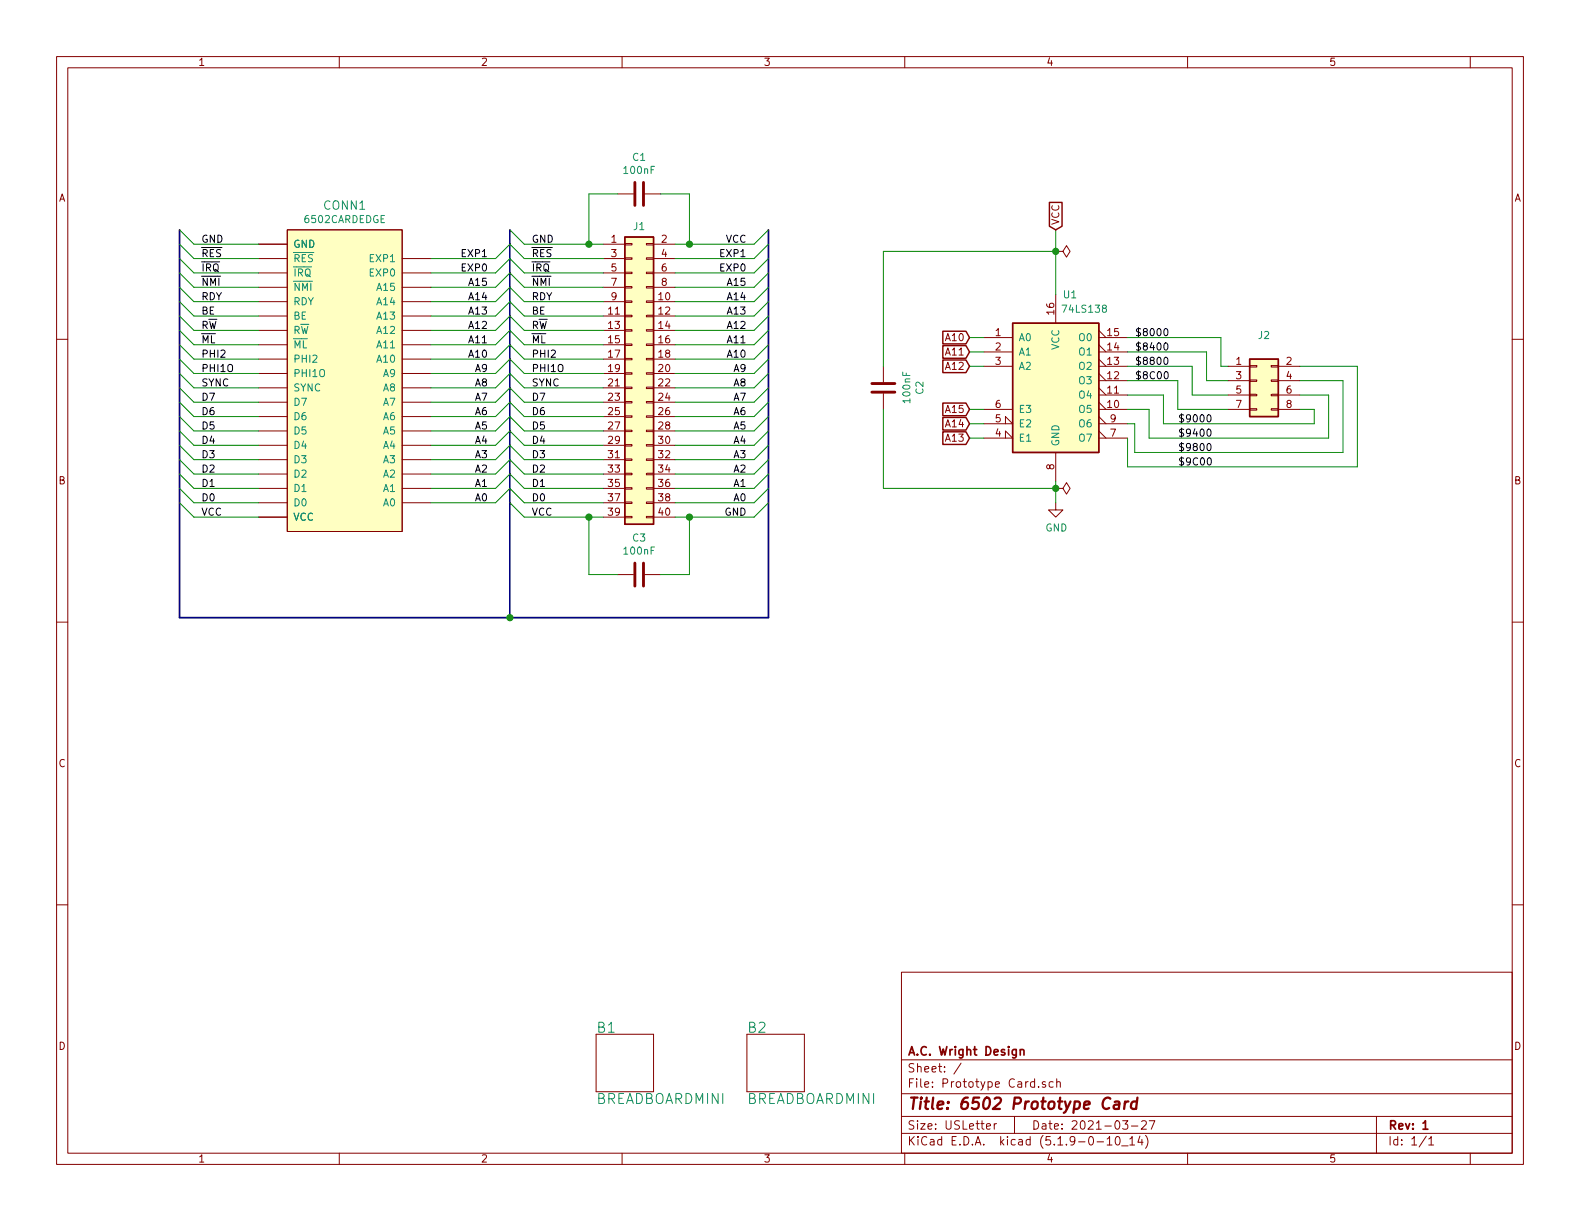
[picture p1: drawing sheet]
<svg xmlns="http://www.w3.org/2000/svg" width="279mm" height="216mm" viewBox="0 0 279 216" stroke-linecap="round" stroke-linejoin="round" font-family="sans-serif">
<g fill="none" stroke="#840000" stroke-width=".18">
<path d="M10 10h259.4v195.9h-259.4zM12 12h255.4v191.9h-255.4zM60 10v2M110 10v2M160 10v2M210 10v2M260 10v2M109.2 34.3h2.8M114 34.3h2.8M10 60h2M45.7 43.2h5.1M45.7 45.7h5.1"/>
<path d="M45.7 48.3h5.1M45.7 50.8h5.1M45.7 53.3h5.1M45.7 55.9h5.1M45.7 58.4h5.1M50.8 40.6h20.3v53.4h-20.3zM71.1 45.7h5.1M71.1 48.3h5.1M71.1 50.8h5.1M71.1 53.3h5.1M71.1 55.9h5.1M71.1 58.4h5.1"/>
<path d="M106.7 43.2h3.8M106.7 45.7h3.8M106.7 48.3h3.8M106.7 50.8h3.8M106.7 53.3h3.8M106.7 55.9h3.8M106.7 58.4h3.8M110.5 58.3h1.3v.2h-1.3zM110.5 55.8h1.3v.2h-1.3zM110.5 53.2h1.3v.3h-1.3zM110.5 50.7h1.3v.2h-1.3zM110.5 48.1h1.3v.3h-1.3z"/>
<path d="M110.5 45.6h1.3v.2h-1.3zM110.5 43.1h1.3v.2h-1.3zM114.3 58.3h1.3v.2h-1.3zM114.3 55.8h1.3v.2h-1.3zM114.3 53.2h1.3v.3h-1.3zM114.3 50.7h1.3v.2h-1.3zM114.3 48.1h1.3v.3h-1.3zM114.3 45.6h1.3v.2h-1.3zM114.3 43.1h1.3v.2h-1.3zM115.6 43.2h3.8M115.6 45.7h3.8M115.6 48.3h3.8"/>
<path d="M115.6 50.8h3.8M115.6 53.3h3.8M115.6 55.9h3.8M115.6 58.4h3.8M174 59.7h5.1M186.7 44.5h1.3l.6-1.1 .6 1.1-.6 1-.6-1M186.7 44.5h.1M186.7 52.1v5.1M194.3 59.7h5.1M194.3 58.4l1.3 1.3M267.4 60h2M45.7 66h5.1"/>
<path d="M45.7 68.6h5.1M45.7 71.1h5.1M45.7 73.7h5.1M45.7 76.2h5.1M45.7 78.7h5.1M45.7 61h5.1M45.7 63.5h5.1M71.1 66h5.1M71.1 68.6h5.1M71.1 71.1h5.1M71.1 73.7h5.1M71.1 76.2h5.1"/>
<path d="M71.1 78.7h5.1M71.1 61h5.1M71.1 63.5h5.1M106.7 66h3.8M106.7 68.6h3.8M106.7 71.1h3.8M106.7 73.7h3.8M106.7 76.2h3.8M106.7 78.7h3.8M106.7 61h3.8M106.7 63.5h3.8M110.5 71h1.3v.2h-1.3z"/>
<path d="M110.5 73.5h1.3v.3h-1.3zM110.5 76.1h1.3v.2h-1.3zM110.5 78.6h1.3v.3h-1.3zM110.5 68.5h1.3v.2h-1.3zM110.5 63.4h1.3v.2h-1.3zM110.5 60.8h1.3v.3h-1.3zM110.5 65.9h1.3v.3h-1.3zM114.3 71h1.3v.2h-1.3zM114.3 73.5h1.3v.3h-1.3zM114.3 76.1h1.3v.2h-1.3zM114.3 78.6h1.3v.3h-1.3zM114.3 68.5h1.3v.2h-1.3z"/>
<path d="M114.3 63.4h1.3v.2h-1.3zM114.3 60.8h1.3v.3h-1.3zM114.3 65.9h1.3v.3h-1.3zM115.6 66h3.8M115.6 68.6h3.8M115.6 71.1h3.8M115.6 73.7h3.8M115.6 76.2h3.8M115.6 78.7h3.8M115.6 61h3.8M115.6 63.5h3.8M156.2 64.8v2.8"/>
<path d="M156.2 69.6v2.8M174 77.5h5.1l-1.3-1.3v1.3M174 74.9h5.1l-1.3-1.2v1.2M174 72.4h5.1M174 64.8h5.1M174 62.2h5.1M194.3 72.4h5.1M194.3 71.1l1.3 1.3M194.3 69.9h5.1M194.3 68.6l1.3 1.3M194.3 67.3h5.1M194.3 66l1.3 1.3"/>
<path d="M194.3 64.8h5.1M194.3 63.5l1.3 1.3M194.3 62.2h5.1M194.3 61l1.3 1.2M194.3 77.5h5.1M194.3 74.9h5.1M194.3 76.2l1.3 1.3M194.3 73.7l1.3 1.2M217.2 72.4h3.8M217.2 69.9h3.8M217.2 67.3h3.8M217.2 64.8h3.8"/>
<path d="M221 72.3h1.2v.2h-1.2zM221 69.7h1.2v.3h-1.2zM221 64.6h1.2v.3h-1.2zM221 67.2h1.2v.2h-1.2zM224.8 72.3h1.3v.2h-1.3zM224.8 69.7h1.3v.3h-1.3zM224.8 64.6h1.3v.3h-1.3zM224.8 67.2h1.3v.2h-1.3zM226.1 72.4h3.8M226.1 69.9h3.8M226.1 67.3h3.8M226.1 64.8h3.8"/>
<path d="M45.7 81.3h5.1M45.7 83.8h5.1M45.7 86.4h5.1M45.7 88.9h5.1M45.7 91.4h5.1M71.1 81.3h5.1M71.1 83.8h5.1M71.1 86.4h5.1M71.1 88.9h5.1M106.7 81.3h3.8M106.7 83.8h3.8M106.7 86.4h3.8"/>
<path d="M106.7 88.9h3.8M106.7 91.4h3.8M110.5 81.2h1.3v.2h-1.3zM110.5 83.7h1.3v.2h-1.3zM110.5 86.2h1.3v.3h-1.3zM110.5 88.8h1.3v.2h-1.3zM110.5 91.3h1.3v.3h-1.3zM114.3 81.2h1.3v.2h-1.3zM114.3 83.7h1.3v.2h-1.3zM114.3 86.2h1.3v.3h-1.3zM114.3 88.8h1.3v.2h-1.3zM114.3 91.3h1.3v.3h-1.3z"/>
<path d="M115.6 81.3h3.8M115.6 83.8h3.8M115.6 86.4h3.8M115.6 88.9h3.8M115.6 91.4h3.8M186.7 86.4h1.3l.6-1.1 .6 1.1-.6 1-.6-1M186.7 86.4h.1M186.7 88.9v1.3h1.3l-1.3 1.2-1.3-1.2h1.3M186.7 80v5.1M10 110h2M109.2 101.6h2.8M114 101.6h2.8"/>
<path d="M267.4 110h2M10 160h2M267.4 160h2M159.4 171.9h108v32h-108zM105.4 182.9h10.2v10.1h-10.2zM132.1 182.9h10.1v10.1h-10.1zM159.4 197.4h108M159.4 193.4h108M159.4 187.4h108M170 188l-1.3 1.9M174.4 199.2l.8-.2-.1-.2-.4-.1-.3 .2 .1 .7h.6M175.8 198.7v1"/>
<path d="M176.2 198.7l-.3 .1-.1 .2M179.4 197.4v3M183.7 192.1v.2M184.9 191.3h-.4l-.2 .2 .1 .2 .5 .1v.4h-.6M186.2 191.3h-.4l-.3 .2 .1 .6 .2 .2 .4-.1M186.9 191.4l.2-.1h.4v1M186.9 190.8v1.5M198.5 198.2h.9l-.4 .6 .4 .1v.6l-.2 .2-.7-.2M200.1 199.1h1.1M201.9 198.3l.2-.1h.3l.3 .1v.3v.2l-.9 .9h.9M203.2 198.2h1l-.6 1.5M243.4 197.4v6.5"/>
<path d="M60 203.9v2M110 203.9v2M159.4 200.4h108M160 203.9v2M194 201.9h1.1M195.8 201.4l.4-.4v1.5M195.8 202.5h.8M197.4 201.1l.3-.1a.94 .94 0 0 1 0 1.5 .79 .79 0 0 1-.3-1.4zM198.3 202.6h1.2M199.8 201.4l.4-.4v1.5M199.8 202.5h.8M201.6 200.9l-.4 1.1h.9"/>
<path d="M201.9 201.5v1M202.6 200.8a1.71 1.71 0 0 1 0 2.2M210 203.9v2M252.2 200.9l-1.2 1.9M252.7 201.4l.4-.4v1.5M252.7 202.5h.8M260 203.9v2"/>
</g>
<path d="M180.4 185.7l.1-.1a.37 .37 0 0 1 .6 .2v.8M180.4 185.6v1M251.6 198.6l.5-.4v1.5M251.6 199.7h.9" fill="none" stroke="#840000" stroke-width=".3"/>
<path d="M196.3 194.3a.89 .89 0 0 0-1 0 .89 .89 0 0 0-.3 .9 .71 .71 0 0 0 .3 .8 .71 .71 0 0 0 .8-.1M197.1 194.8h.8l-.1 1.3M197.9 195.2l-.6 .1a.4 .4 0 0 0-.4 .4 .4 .4 0 0 0 .3 .4l.6-.1M199 194.8l-.2 1.3M199.5 194.8a.55 .55 0 0 0-.6 .3M201 194.8a.68 .68 0 0 0-.9 .3v.8l.2 .2 .6-.1M201.1 194.1l-.2 2" fill="none" stroke="#840000" stroke-width=".41"/>
<g fill="#ffffc2" stroke="#ffffc2" stroke-width=".18">
<path d="M50.8 40.6h20.3v53.4h-20.3z"/>
<path d="M110.5 41.9h5.1v50.8h-5.1z"/>
<path d="M179.1 57.2h15.2v22.8h-15.2z"/>
<path d="M221 63.5h5.1v10.2h-5.1z"/>
</g>
<path d="M185.6 35.8h2.2v4.2l-1.1 .6-1.1-.6zM110.5 41.9h5.1v50.8h-5.1zM166.7 58.6h4.1l.6 1.1-.6 1.1h-4.1zM179.1 57.2h15.2v22.8h-15.2zM166.7 63.7h4.1l.6 1.1-.6 1.1h-4.1zM166.7 71.3h4.1l.6 1.1-.6 1.1h-4.1zM166.7 73.8h4.1l.6 1.1-.6 1.1h-4.1zM166.7 76.4h4.1l.6 1.1-.6 1.1h-4.1zM166.7 61.1h4.1l.6 1.1-.6 1.1h-4.1zM221 63.5h5.1v10.2h-5.1z" fill="none" stroke="#840000" stroke-width=".25"/>
<path d="M112.3 32.3v4M113.8 32.3v4M154.2 69.3h4M154.2 67.8h4M112.3 99.6v4M113.8 99.6v4" fill="none" stroke="#840000" stroke-width=".51"/>
<path d="M31.7 40.6v68.6h104.2v-68.6M90.2 40.6v68.6" fill="none" stroke="#000084" stroke-width=".3"/>
<g fill="none" stroke="#008400" stroke-width=".18">
<path d="M109.2 34.3h-5.1v8.9M116.8 34.3h5.1v8.9M31.7 40.6l2.6 2.6h11.4M31.7 45.7l2.6 2.6h11.4M31.7 48.3l2.6 2.5h11.4M31.7 50.8l2.6 2.5h11.4M31.7 53.3l2.6 2.6h11.4M31.7 55.9l2.6 2.5h11.4M31.7 58.4l2.6 2.6h11.4M31.7 43.2l2.6 2.5h11.4M76.2 48.3h11.4l2.6-2.6 2.5 2.6h14M76.2 50.8h11.4l2.6-2.5 2.5 2.5h14"/>
<path d="M76.2 53.3h11.4l2.6-2.5 2.5 2.5h14M76.2 55.9h11.4l2.6-2.6 2.5 2.6h14M76.2 58.4h11.4l2.6-2.5 2.5 2.5h14M76.2 45.7h11.4l2.6-2.5 2.5 2.5h14M90.2 40.6l2.5 2.6h14M135.9 40.6l-2.6 2.6h-13.9M135.9 45.7l-2.6 2.6h-13.9M135.9 48.3l-2.6 2.5h-13.9M135.9 50.8l-2.6 2.5h-13.9M135.9 53.3l-2.6 2.6h-13.9M135.9 55.9l-2.6 2.5h-13.9M135.9 58.4l-2.6 2.6h-13.9"/>
<path d="M135.9 43.2l-2.6 2.5h-13.9M171.4 59.7h2.6M186.7 44.5h-30.5v20.3M186.7 40.6v11.5M199.4 59.7h16.5v5.1h1.3M31.7 61l2.6 2.5h11.4M31.7 63.5l2.6 2.5h11.4M31.7 66l2.6 2.6h11.4M31.7 68.6l2.6 2.5h11.4M31.7 71.1l2.6 2.6h11.4M31.7 73.7l2.6 2.5h11.4M31.7 76.2l2.6 2.5h11.4"/>
<path d="M31.7 78.7l2.6 2.6h11.4M76.2 61h11.4l2.6-2.6 2.5 2.6h14M76.2 63.5h11.4l2.6-2.5 2.5 2.5h14M76.2 66h11.4l2.6-2.5 2.5 2.5h14M76.2 68.6h11.4l2.6-2.6 2.5 2.6h14M76.2 71.1h11.4l2.6-2.5 2.5 2.5h14M76.2 73.7h11.4l2.6-2.6 2.5 2.6h14M76.2 76.2h11.4l2.6-2.5 2.5 2.5h14M76.2 78.7h11.4l2.6-2.5 2.5 2.5h14M135.9 61l-2.6 2.5h-13.9M135.9 63.5l-2.6 2.5h-13.9M135.9 66l-2.6 2.6h-13.9"/>
<path d="M135.9 68.6l-2.6 2.5h-13.9M135.9 71.1l-2.6 2.6h-13.9M135.9 73.7l-2.6 2.5h-13.9M135.9 76.2l-2.6 2.5h-13.9M135.9 78.7l-2.6 2.6h-13.9M156.2 72.4v14h30.5M171.4 77.5h2.6M171.4 74.9h2.6M171.4 72.4h2.6M171.4 64.8h2.6M171.4 62.2h2.6M199.4 69.9h6.3v5h26.7v-2.5h-2.5"/>
<path d="M199.4 67.3h8.9v5.1h8.9M199.4 64.8h11.4v5.1h6.4M199.4 62.2h14v5.1h3.8M229.9 69.9h5v7.6h-31.7v-5.1h-3.8M229.9 67.3h7.6v12.7h-36.8v-5.1h-1.3M229.9 64.8h10.1v17.8h-40.6v-5.1M31.7 88.9l2.6 2.5h11.4M31.7 86.4l2.6 2.5h11.4M31.7 83.8l2.6 2.6h11.4M31.7 81.3l2.6 2.5h11.4M76.2 88.9h11.4l2.6-2.5 2.5 2.5h14M76.2 86.4h11.4l2.6-2.6 2.5 2.6h14"/>
<path d="M76.2 81.3h11.4l2.6-2.6 2.5 2.6h14M76.2 83.8h11.4l2.6-2.5 2.5 2.5h14M90.2 88.9l2.5 2.5h14M104.1 91.4v10.2h5.1M121.9 91.4v10.2h-5.1M135.9 88.9l-2.6 2.5h-13.9M135.9 86.4l-2.6 2.5h-13.9M135.9 83.8l-2.6 2.6h-13.9M135.9 81.3l-2.6 2.5h-13.9M186.7 85.1v3.8"/>
</g>
<path d="M205.9 58.2l.2-.1a.67 .67 0 0 1 .4 .6 .67 .67 0 0 1-.4 .7l-.2-.2-.1-.3zM205.9 63.3l.2-.1a.67 .67 0 0 1 .4 .6 .67 .67 0 0 1-.4 .6l-.2-.1-.1-.3zM205.9 60.8l.2-.2a.67 .67 0 0 1 .4 .7 .67 .67 0 0 1-.4 .6l-.2-.1-.1-.4zM206 65.8l.2-.1a.69 .69 0 0 1 .4 .6 .69 .69 0 0 1-.4 .7l-.3-.2v-.3zM213.5 78.5l.2-.1a.67 .67 0 0 1 .5 .6 .67 .67 0 0 1-.5 .7l-.2-.1-.1-.4zM213.5 76l.2-.1a.67 .67 0 0 1 .5 .6 .67 .67 0 0 1-.5 .6l-.2-.1-.1-.3zM213.5 73.5l.2-.2a.67 .67 0 0 1 .5 .7 .67 .67 0 0 1-.5 .6l-.2-.1-.1-.4zM213.6 81.1l.2-.2a.69 .69 0 0 1 .4 .7 .69 .69 0 0 1-.4 .6l-.3-.2v-.3z" fill="none" stroke="#000" stroke-width=".18"/>
<g fill="#008400" stroke="#008400" stroke-width=".25">
<circle cx="186.7" cy="44.5" r=".51"/>
<circle cx="104.1" cy="43.2" r=".51"/>
<circle cx="186.7" cy="86.4" r=".51"/>
<circle cx="104.1" cy="91.4" r=".51"/>
<circle cx="121.9" cy="91.4" r=".51"/>
<circle cx="121.9" cy="43.2" r=".51"/>
<circle cx="90.2" cy="109.2" r=".51"/>
</g>
<text font-size="2.8" fill="#840000" x="160.4" y="196.2">Title: 6502 Prototype Card</text>
<g font-size="2.5" fill="#008484">
<text x="105.6" y="182.6">B1</text>
<text x="132.3" y="182.6">B2</text>
<text x="105.3" y="195.2">BREADBOARDMINI</text>
<text x="132" y="195.2">BREADBOARDMINI</text>
</g>
<text font-size="2.1" fill="#008484" x="57.3" y="37.1">CONN1</text>
<g font-size="2.1" fill="#840000">
<text x="160.4" y="189.6">Sheet: /</text>
<text x="160.4" y="186.6">A.C. Wright Design</text>
<text x="160.4" y="192.3">File: Prototype Card.sch</text>
<text x="160.4" y="202.5">KiCad E.D.A. kicad (5.1.9-0-10_14)</text>
<text x="160.4" y="199.7">Size: USLetter</text>
<text x="182.4" y="199.7">Date: 2021-03-27</text>
<text x="245.4" y="199.7">Rev: 1</text>
<text x="245.4" y="202.5">Id: 1/1</text>
</g>
<g font-size="1.8" fill="#840000">
<text x="35" y="11.6">1</text>
<text x="85" y="11.6">2</text>
<text x="135" y="11.6">3</text>
<text x="185" y="11.6">4</text>
<text x="235" y="11.6">5</text>
<text x="10.4" y="35.6">A</text>
<text x="267.8" y="35.6">A</text>
<text x="187.3" y="39.9" transform="rotate(-90 187.3 39.9)">VCC</text>
<text x="108.1" y="42.9">1</text>
<text x="108.1" y="45.5">3</text>
<text x="117" y="42.9">2</text>
<text x="117" y="45.5">4</text>
<text x="108.1" y="48">5</text>
<text x="108.1" y="50.5">7</text>
<text x="108.1" y="53.1">9</text>
<text x="116.5" y="53.1">10</text>
<text x="117" y="48">6</text>
<text x="117" y="50.5">8</text>
<text x="107.6" y="55.6">11</text>
<text x="107.6" y="58.2">13</text>
<text x="116.5" y="55.6">12</text>
<text x="116.5" y="58.2">14</text>
<text x="176" y="59.4">1</text>
<text x="186.4" y="55.6" transform="rotate(-90 186.4 55.6)">16</text>
<text x="195.9" y="59.4">15</text>
<text x="107.6" y="60.7">15</text>
<text x="107.6" y="63.2">17</text>
<text x="107.6" y="65.8">19</text>
<text x="116.5" y="60.7">16</text>
<text x="116.5" y="63.2">18</text>
<text x="116.5" y="65.8">20</text>
<text x="167.4" y="65.4">A12</text>
<text x="167.4" y="62.9">A11</text>
<text x="167.4" y="60.3">A10</text>
<text x="176" y="62">2</text>
<text x="176" y="64.5">3</text>
<text x="195.9" y="64.5">13</text>
<text x="195.9" y="62">14</text>
<text x="218.6" y="64.5">1</text>
<text x="227.5" y="64.5">2</text>
<text x="107.6" y="68.3">21</text>
<text x="107.6" y="70.9">23</text>
<text x="116.5" y="68.3">22</text>
<text x="116.5" y="70.9">24</text>
<text x="195.9" y="69.6">11</text>
<text x="195.9" y="67.1">12</text>
<text x="218.6" y="67.1">3</text>
<text x="218.6" y="69.6">5</text>
<text x="227.5" y="67.1">4</text>
<text x="227.5" y="69.6">6</text>
<text x="107.6" y="73.4">25</text>
<text x="107.6" y="75.9">27</text>
<text x="116.5" y="73.4">26</text>
<text x="116.5" y="75.9">28</text>
<text x="167.4" y="73">A15</text>
<text x="167.4" y="75.6">A14</text>
<text x="176" y="77.2">4</text>
<text x="176" y="74.7">5</text>
<text x="176" y="72.1">6</text>
<text x="195.9" y="72.1">10</text>
<text x="196.4" y="77.2">7</text>
<text x="196.4" y="74.7">9</text>
<text x="218.6" y="72.1">7</text>
<text x="227.5" y="72.1">8</text>
<text x="107.6" y="78.5">29</text>
<text x="107.6" y="81">31</text>
<text x="107.6" y="83.6">33</text>
<text x="116.5" y="78.5">30</text>
<text x="116.5" y="81">32</text>
<text x="116.5" y="83.6">34</text>
<text x="167.4" y="78.1">A13</text>
<text x="186.4" y="83" transform="rotate(-90 186.4 83)">8</text>
<text x="10.4" y="85.6">B</text>
<text x="107.6" y="86.1">35</text>
<text x="107.6" y="88.6">37</text>
<text x="116.5" y="86.1">36</text>
<text x="116.5" y="88.6">38</text>
<text x="267.8" y="85.6">B</text>
<text x="107.6" y="91.2">39</text>
<text x="116.5" y="91.2">40</text>
<text x="10.4" y="135.6">C</text>
<text x="267.8" y="135.6">C</text>
<text x="10.4" y="185.6">D</text>
<text x="267.8" y="185.6">D</text>
<text x="35" y="205.5">1</text>
<text x="85" y="205.5">2</text>
<text x="135" y="205.5">3</text>
<text x="185" y="205.5">4</text>
<text x="235" y="205.5">5</text>
</g>
<g font-size="1.8" fill="#008484">
<text x="111.9" y="28.4">C1</text>
<text x="110.5" y="30.8">100nF</text>
<text x="53.9" y="39.4">6502CARDEDGE</text>
<text x="112.1" y="40.7">J1</text>
<text x="51.8" y="43.8">GND</text>
<text x="51.8" y="46.4">RES</text>
<text x="65.6" y="46.4">EXP1</text>
<text x="51.8" y="48.9">IRQ</text>
<text x="51.8" y="51.4">NMI</text>
<text x="51.8" y="54">RDY</text>
<text x="65.6" y="48.9">EXP0</text>
<text x="66.9" y="51.4">A15</text>
<text x="66.9" y="54">A14</text>
<text x="188.1" y="52.8">U1</text>
<text x="51.8" y="56.5">BE</text>
<text x="51.8" y="59.1">RW</text>
<text x="66.9" y="56.5">A13</text>
<text x="66.9" y="59.1">A12</text>
<text x="188.2" y="55.3">74LS138</text>
<text x="222.6" y="59.9">J2</text>
<text x="51.8" y="61.6">ML</text>
<text x="51.8" y="64.1">PHI2</text>
<text x="66.9" y="61.6">A11</text>
<text x="66.9" y="64.1">A10</text>
<text x="180.1" y="60.3">A0</text>
<text x="180.1" y="62.9">A1</text>
<text x="180.1" y="65.4">A2</text>
<text x="187.3" y="61.9" transform="rotate(-90 187.3 61.9)">VCC</text>
<text x="190.9" y="65.4">O2</text>
<text x="190.9" y="62.9">O1</text>
<text x="190.9" y="60.3">O0</text>
<text x="51.8" y="66.7">PHI1O</text>
<text x="51.8" y="69.2">SYNC</text>
<text x="51.8" y="71.8">D7</text>
<text x="67.8" y="66.7">A9</text>
<text x="67.8" y="69.2">A8</text>
<text x="67.8" y="71.8">A7</text>
<text x="161" y="71.1" transform="rotate(-90 161 71.1)">100nF</text>
<text x="163.3" y="69.7" transform="rotate(-90 163.3 69.7)">C2</text>
<text x="190.9" y="70.5">O4</text>
<text x="190.9" y="67.9">O3</text>
<text x="51.8" y="74.3">D6</text>
<text x="51.8" y="76.8">D5</text>
<text x="67.8" y="74.3">A6</text>
<text x="67.8" y="76.8">A5</text>
<text x="180.1" y="75.6">E2</text>
<text x="180.1" y="73">E3</text>
<text x="190.9" y="73">O5</text>
<text x="190.9" y="75.6">O6</text>
<text x="51.8" y="79.4">D4</text>
<text x="51.8" y="81.9">D3</text>
<text x="67.8" y="79.4">A4</text>
<text x="67.8" y="81.9">A3</text>
<text x="180.1" y="78.1">E1</text>
<text x="187.3" y="79" transform="rotate(-90 187.3 79)">GND</text>
<text x="190.9" y="78.1">O7</text>
<text x="51.8" y="84.5">D2</text>
<text x="51.8" y="87">D1</text>
<text x="51.8" y="89.5">D0</text>
<text x="67.8" y="84.5">A2</text>
<text x="67.8" y="87">A1</text>
<text x="67.8" y="89.5">A0</text>
<text x="51.8" y="92.1">VCC</text>
<text x="111.9" y="95.8">C3</text>
<text x="184.9" y="94">GND</text>
<text x="110.5" y="98.1">100nF</text>
</g>
<g font-size="1.8">
<text x="35.6" y="42.9">GND</text>
<text x="35.6" y="45.5">RES</text>
<text x="81.8" y="45.5">EXP1</text>
<text x="94" y="42.9">GND</text>
<text x="94" y="45.5">RES</text>
<text x="127.6" y="45.5">EXP1</text>
<text x="128.3" y="42.9">VCC</text>
<text x="35.6" y="48">IRQ</text>
<text x="35.6" y="50.5">NMI</text>
<text x="35.6" y="53.1">RDY</text>
<text x="81.8" y="48">EXP0</text>
<text x="83.1" y="50.5">A15</text>
<text x="83.1" y="53.1">A14</text>
<text x="94" y="48">IRQ</text>
<text x="94" y="50.5">NMI</text>
<text x="94" y="53.1">RDY</text>
<text x="127.6" y="48">EXP0</text>
<text x="128.8" y="50.5">A15</text>
<text x="128.8" y="53.1">A14</text>
<text x="35.6" y="55.6">BE</text>
<text x="35.6" y="58.2">RW</text>
<text x="83.1" y="55.6">A13</text>
<text x="83.1" y="58.2">A12</text>
<text x="94" y="55.6">BE</text>
<text x="94" y="58.2">RW</text>
<text x="128.8" y="55.6">A13</text>
<text x="128.8" y="58.2">A12</text>
<text x="200.7" y="59.4">$8000</text>
<text x="35.6" y="60.7">ML</text>
<text x="35.6" y="63.2">PHI2</text>
<text x="35.6" y="65.8">PHI1O</text>
<text x="83.1" y="60.7">A11</text>
<text x="83.1" y="63.2">A10</text>
<text x="84.1" y="65.8">A9</text>
<text x="94" y="60.7">ML</text>
<text x="94" y="63.2">PHI2</text>
<text x="94" y="65.8">PHI1O</text>
<text x="128.8" y="60.7">A11</text>
<text x="128.8" y="63.2">A10</text>
<text x="129.8" y="65.8">A9</text>
<text x="200.7" y="64.5">$8800</text>
<text x="200.7" y="62">$8400</text>
<text x="35.6" y="68.3">SYNC</text>
<text x="35.6" y="70.9">D7</text>
<text x="84.1" y="68.3">A8</text>
<text x="84.1" y="70.9">A7</text>
<text x="94" y="68.3">SYNC</text>
<text x="94" y="70.9">D7</text>
<text x="129.8" y="68.3">A8</text>
<text x="129.8" y="70.9">A7</text>
<text x="200.7" y="67.1">$8C00</text>
<text x="35.6" y="73.4">D6</text>
<text x="35.6" y="75.9">D5</text>
<text x="84.1" y="73.4">A6</text>
<text x="84.1" y="75.9">A5</text>
<text x="94" y="73.4">D6</text>
<text x="94" y="75.9">D5</text>
<text x="129.8" y="73.4">A6</text>
<text x="129.8" y="75.9">A5</text>
<text x="208.3" y="77.2">$9400</text>
<text x="208.3" y="74.7">$9000</text>
<text x="35.6" y="78.5">D4</text>
<text x="35.6" y="81">D3</text>
<text x="35.6" y="83.6">D2</text>
<text x="84.1" y="78.5">A4</text>
<text x="84.1" y="81">A3</text>
<text x="84.1" y="83.6">A2</text>
<text x="94" y="78.5">D4</text>
<text x="94" y="81">D3</text>
<text x="94" y="83.6">D2</text>
<text x="129.8" y="83.6">A2</text>
<text x="129.8" y="78.5">A4</text>
<text x="129.8" y="81">A3</text>
<text x="208.3" y="79.8">$9800</text>
<text x="208.3" y="82.3">$9C00</text>
<text x="35.6" y="86.1">D1</text>
<text x="35.6" y="88.6">D0</text>
<text x="84.1" y="86.1">A1</text>
<text x="84.1" y="88.6">A0</text>
<text x="94" y="86.1">D1</text>
<text x="94" y="88.6">D0</text>
<text x="129.8" y="88.6">A0</text>
<text x="129.8" y="86.1">A1</text>
<text x="35.6" y="91.2">VCC</text>
<text x="94" y="91.2">VCC</text>
<text x="128.1" y="91.2">GND</text>
</g>
</svg>
